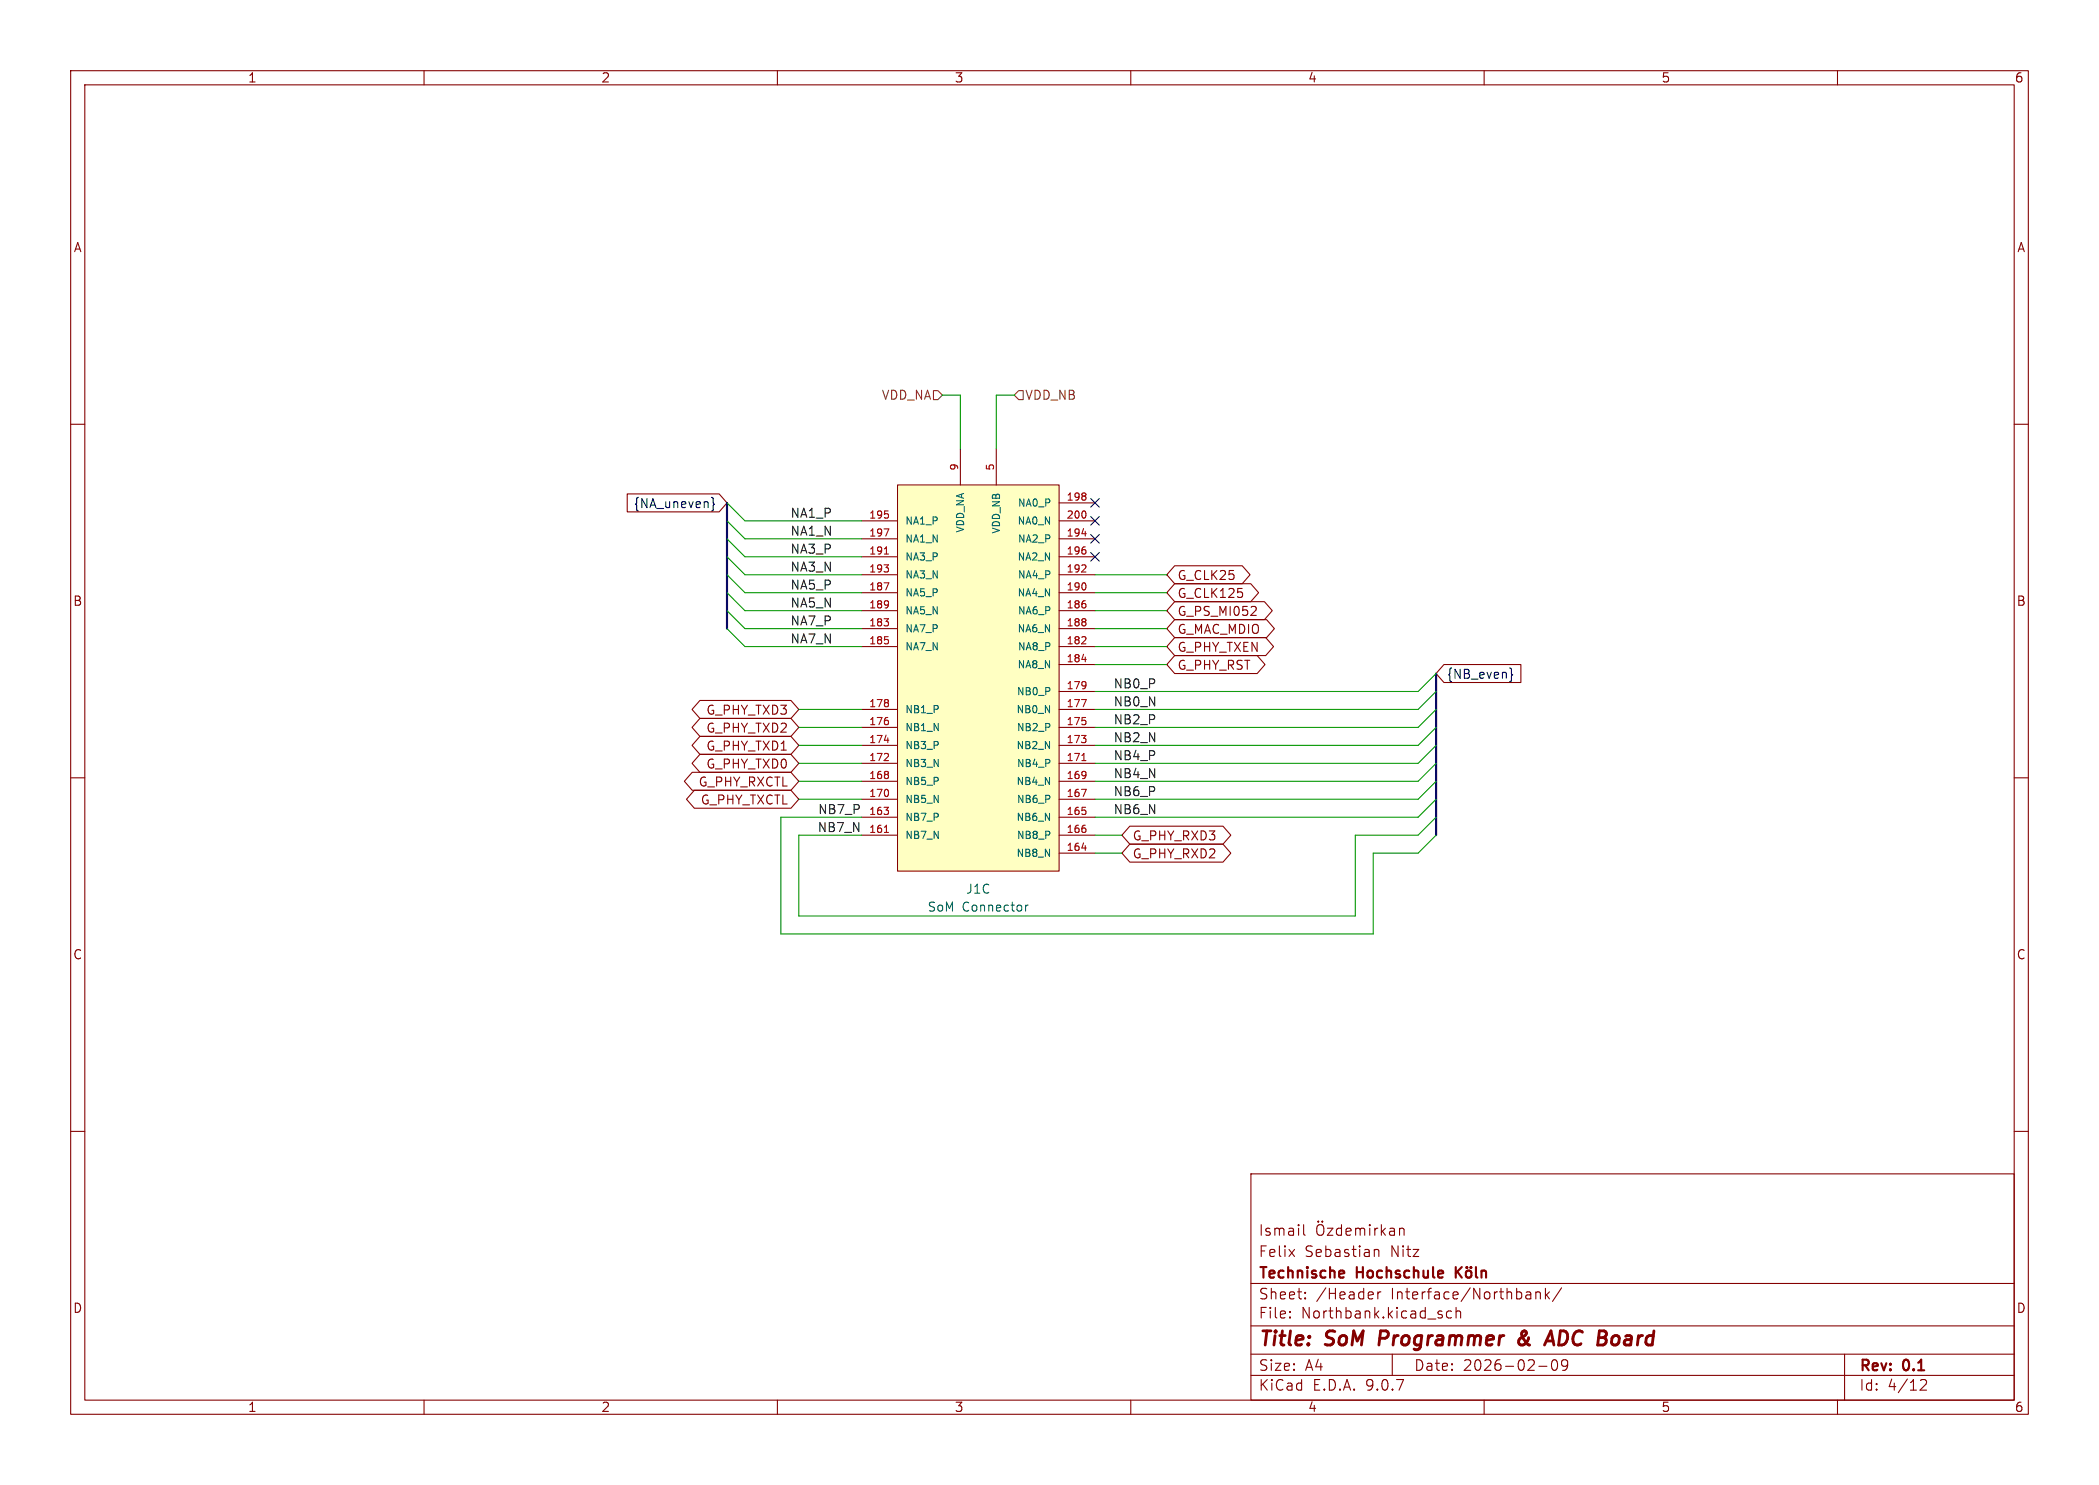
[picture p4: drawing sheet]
<svg xmlns="http://www.w3.org/2000/svg" width="297mm" height="210mm" viewBox="0 0 297 210" stroke-linecap="round" stroke-linejoin="round" font-family="sans-serif">
<g fill="none" stroke="#840000" stroke-width=".15">
<path d="M10 10h277v190h-277zM12 12h273v186h-273zM60 10v2M110 10v2M160 10v2M210 10v2M260 10v2M10 60h2M285 60h2M10 110h2M285 110h2M10 160h2"/>
<path d="M177 166h108v32h-108zM182.4 176.7l.8 1M183.2 176.7l-.8 1M184.5 173.2v1.3l.2 .2M186.5 173.3a.5 .5 0 0 1 .6-.1 .5 .5 0 0 1 .2 .5v.5a.5 .5 0 0 1-.5 .5 .5 .5 0 0 1-.5-.5v-.5zM186.5 172.7l.1 .1h-.1M186.5 172.7v.1M187.1 172.7l-.1 .1h.1M187.1 172.7l.1 .1h-.1M187.1 172.7v.1M187.8 173.7h.8l-.8 1h.8M189.8 173.8l-.4-.1-.3 .3v.4l.1 .2 .2 .1 .4-.1"/>
<path d="M189.8 173.2v1.5M190.5 174.2l.7-.1-.1-.3-.4-.1-.2 .2v.7l.2 .1 .4-.1M191.8 173.8a.37 .37 0 0 1 .7 .1M191.8 173.7v1M192.5 173.9l.2-.2 .3 .1 .1 .9M192.5 173.9v.8M193.8 173.2v.1M193.8 173.7v1M193.8 173.2l-.1 .1h.1M193.8 173.2l.1 .1h-.1M194.5 176.8a.37 .37 0 0 1 .6 .1v.8M194.5 173.7v1"/>
<path d="M195 173.7l-.3 .1-.2 .2M195.5 173.2v1.5M195.6 174.1l.4 .6M196 173.7l-.5 .6M196.7 173.8l.1-.1 .4 .1 .1 .9M197.3 174.1h-.5a.29 .29 0 0 0-.2 .3 .29 .29 0 0 0 .2 .3l.5-.1M198 173.8a.37 .37 0 0 1 .7 .1v.8M198 173.7v1M285 160h2M60 198v2M110 198v2M160 198v2"/>
<path d="M177 194.5h108M177 191.5h108M177 187.5h108M177 181.5h108M182.5 186.3h.1l-.1 .1M182.5 186.3v.1M182.5 185.5v.1M182.5 185.5h.1l-.1 .1M184.7 183.6v.1M184.7 183.6h-.1l.1 .1M184.7 182.8v.1M184.7 182.8h-.1l.1 .1"/>
<path d="M195 182.7v1M195.4 182.7l-.3 .1-.1 .2M197 191.5v3M205.4 185.5l-.4-.1-.3 .3v.4l.1 .2 .2 .1 .4-.1M206 185.5a.37 .37 0 0 1 .7 .1v.8M206 184.9v1.5M210 198v2M216.5 182.8l.1 .9M216.6 183.6l-.1 .1M216.6 183.1h-.1M217.3 182.8a.37 .37 0 0 1 .7 .1v.8M217.3 182.7v1"/>
<path d="M217.7 193.2h1.2M218.7 182.2v1.5M218.8 183.1l.4 .6M219.2 182.7l-.5 .6M219.7 192.4a.36 .36 0 0 1 .3-.1 .36 .36 0 0 1 .3 .3 .77 .77 0 0 1-.4 1.2 .91 .91 0 0 1-.2-1.4zM221 182.1l-1.3 2M221.8 192.9l-.3 .3h-.3l-.2-.3v-.3l.1-.2 .4-.1 .2 .1a.99 .99 0 0 1-.3 1.4h-.3M260 198v2M261 191.5v6.5M271.7 195.2l.3-.1 .5 .1a.41 .41 0 0 1 0 .5l-.8 .9h.9"/>
</g>
<path d="M195.4 188.2l-.3 2M215.9 188.8l-.8 .5a.52 .52 0 0 0-.1 .8 .52 .52 0 0 0 .8-.1M215.9 188.3l-.2-.1a.41 .41 0 0 0-.4 .5l.2 .6 .4 .5M218.8 189.6h1M219.5 188.2l.4 2" fill="none" stroke="#840000" stroke-width=".4"/>
<path d="M190.1 179.8l.1 .2-.7 .2M206 179.2v1.5M206.2 179.8l.6 .9M206.8 179.2l-.8 .8M207.6 179.8a.41 .41 0 0 1 .6 .2v.4a.41 .41 0 0 1-.4 .3 .41 .41 0 0 1-.4-.3v-.4zM207.6 179.2v.1M207.6 179.2l-.1 .1h.1M208.1 179.2v.1M208.1 179.2l.1 .1h-.1M208.8 179.2v1.3l.3 .2M209.6 179.8a.37 .37 0 0 1 .7 .1v.8M209.6 179.7v1" fill="none" stroke="#840000" stroke-width=".3"/>
<path d="M127 68.6h22.9v54.6h-22.9z" fill="#ffffc2"/>
<g fill="none" stroke="#840000" stroke-width=".15">
<path d="M88.8 69.8h13l1.1 1.3-1.1 1.3h-13zM121.9 73.7h5.1M121.9 76.2h5.1M121.9 78.7h5.1M127 68.6h22.9v54.6h-22.9zM135.9 63.5v5.1M141 63.5v5.1M149.9 73.7h5M149.9 76.2h5M149.9 78.7h5M149.9 71.1h5M99 99.1h12.9l1.1 1.2-1.1 1.3h-12.9l-1.1-1.3z"/>
<path d="M121.9 81.3h5.1M121.9 83.8h5.1M121.9 86.4h5.1M121.9 88.9h5.1M121.9 91.4h5.1M149.9 81.3h5M149.9 83.8h5M149.9 86.4h5M149.9 88.9h5M149.9 91.4h5M149.9 94h5M149.9 97.8h5"/>
<path d="M166.2 82.5h10.8l1.1 1.3-1.1 1.3h-10.8l-1.1-1.3zM166.2 80h9.6l1.1 1.3-1.1 1.3h-9.6l-1.1-1.3zM166.2 85.1h12.7l1.1 1.3-1.1 1.2h-12.7l-1.1-1.2zM166.2 87.6h13l1.1 1.3-1.1 1.3h-13l-1.1-1.3zM166.2 90.2h12.9l1.1 1.2-1.1 1.3h-12.9l-1.1-1.3zM166.2 92.7h11.7l1.1 1.3-1.1 1.3h-11.7l-1.1-1.3zM177.6 85.8l.2 .2-.1 .3-.7 .7h.8M204.3 94h10.9v2.5h-10.9l-1.1-1.2zM97.9 109.2h14l1.1 1.3-1.1 1.3h-14l-1.1-1.3zM98.2 111.8h13.7l1.1 1.2-1.1 1.3h-13.7l-1.1-1.3zM99 106.7h12.9l1.1 1.3-1.1 1.2h-12.9l-1.1-1.2zM99 104.1h12.9l1.1 1.3-1.1 1.3h-12.9l-1.1-1.3z"/>
<path d="M99 101.6h12.9l1.1 1.3-1.1 1.2h-12.9l-1.1-1.2zM121.9 100.3h5.1M121.9 102.9h5.1M121.9 105.4h5.1M121.9 108h5.1M121.9 110.5h5.1M121.9 113h5.1M121.9 115.6h5.1M121.9 118.1h5.1M149.9 100.3h5M149.9 102.9h5M149.9 105.4h5"/>
<path d="M149.9 108h5M149.9 110.5h5M149.9 113h5M149.9 115.6h5M149.9 118.1h5M159.9 119.4h13.1l1.2 1.3-1.2 1.2h-13.1l-1.2-1.2zM159.9 116.8h13.1l1.2 1.3-1.2 1.3h-13.1l-1.2-1.3zM149.9 120.7h5"/>
</g>
<g fill="none" stroke="#a90000" stroke-width=".15">
<path d="M125.1 74.8h.7l-.5 1M125.1 79.9h.6l-.3 .4M125.1 78.4h.6M125.7 72.7v.5M153.1 75.5h.6M153.6 79.9l.1 .2-.1 .2-.6 .6h.7M153.6 69.8v.3M153.6 70.2v.4M153.6 72.5v.6M153.6 77.8v.5M125.1 82.4h.7l-.5 1M125.1 87.5h.6l-.3 .4"/>
<path d="M125.7 80.4v.4M125.7 85.1v.6M125.7 88v.4M125.7 90.5v.5M125.7 99v.3M125.7 99.5v.3M125.7 85.4v.1M153 98.9h.7l-.4 1M153.1 93.3h.6M153.6 90.1l.1 .1-.1 .3-.6 .6h.7M153.6 82.6v.6M153.6 85.4v.5"/>
<path d="M153.6 87.6v.2M153.6 88v.4M153.6 96.5v.7M153.7 96.8l-.1 .1M125.1 114.2h.6l-.3 .4M125.1 104.7h.7M125.1 117.7h.6M125.6 106.6l.1 .1v.3l-.6 .6h.6M125.7 102v.4M125.7 109.2v.2M125.7 109.6v.4M125.7 111.8v.7"/>
<path d="M125.7 114.7v.4M153 104h.7l-.4 .4M153 111.6h.7l-.4 1M153.1 107.6h.6M153.1 119.9h.6M153.6 102v.4M153.6 104.5v.4M153.6 109.2v.7M153.6 114.7v.4M153.6 117.2v.4M153.7 109.5l-.1 .1"/>
</g>
<path d="M145.1 128v.8M145.5 128l-.3 .1-.1 .1" fill="none" stroke="#006464" stroke-width=".15"/>
<path d="M132.1 55.2h.6l.6 .7-.6 .6h-.6zM144.1 55.2h.7v1.3h-.7l-.6-.6z" fill="none" stroke="#725600" stroke-width=".15"/>
<path d="M100.7 70.3l.2 .2v.6l.2 .2-.2 .2v.6l-.2 .2M154.3 78.1l1.2 1.2M154.3 75.6l1.2 1.2M154.3 73.1l1.2 1.2M154.3 70.5l1.2 1.2M155.5 78.1l-1.2 1.2M155.5 75.6l-1.2 1.2M155.5 73.1l-1.2 1.2M155.5 70.5l-1.2 1.2M213.6 94.5l.3 .2v.6l.1 .1-.1 .2v.6l-.3 .2" fill="none" stroke="#000084" stroke-width=".15"/>
<path d="M102.9 71.1v17.8M203.2 95.3v22.8" fill="none" stroke="#000084" stroke-width=".3"/>
<g fill="none" stroke="#009600" stroke-width=".15">
<path d="M133.3 55.9h2.6v7.6M143.5 55.9h-2.5v7.6M102.9 71.1l2.5 2.6h16.5M102.9 73.7l2.5 2.5h16.5M102.9 78.7l2.5 2.6h16.5M102.9 76.2l2.5 2.5h16.5M102.9 88.9l2.5 2.5h16.5M102.9 81.3l2.5 2.5h16.5M102.9 86.4l2.5 2.5h16.5M102.9 83.8l2.5 2.6h16.5M154.9 91.4h10.2M154.9 83.8h10.2"/>
<path d="M154.9 81.3h10.2M154.9 94h10.2M154.9 88.9h10.2M154.9 86.4h10.2M203.2 97.8l-2.5 2.5h-45.8M203.2 95.3l-2.5 2.5h-45.8M113 110.5h8.9M113 102.9h8.9M113 105.4h8.9M113 108h8.9M113 100.3h8.9M113 113h8.9"/>
<path d="M121.9 115.6h-11.4v16.5h83.8v-11.4h6.4l2.5-2.6M154.9 118.1h3.8M203.2 108l-2.5 2.5h-45.8M203.2 100.3l-2.5 2.6h-45.8M203.2 102.9l-2.5 2.5h-45.8M203.2 105.4l-2.5 2.6h-45.8M203.2 115.6l-2.5 2.5h-8.9v11.4h-78.8v-11.4h8.9M203.2 113l-2.5 2.6h-45.8M203.2 110.5l-2.5 2.5h-45.8M154.9 120.7h3.8"/>
</g>
<g font-size="2.8" fill="#840000">
<text x="178" y="190.9">Title:</text>
<text x="187.7" y="190.9">SoM</text>
<text x="196" y="190.9">Programmer</text>
<text x="216.5" y="190.9">&amp;</text>
<text x="221.3" y="190.9">ADC Board</text>
</g>
<g font-size="2.1" fill="#840000">
<text x="178" y="178">Felix</text>
<text x="178" y="175">Ismail</text>
<text x="184.6" y="178">Sebastian</text>
<text x="196.8" y="178">Nitz</text>
<text x="178" y="184">Sheet:</text>
<text x="178" y="181.2">Technische</text>
<text x="186.2" y="184">/Header</text>
<text x="192" y="181.2">Hochschule</text>
<text x="196.9" y="184">Interface/Northbank/</text>
<text x="178" y="186.7">File:</text>
<text x="184.1" y="186.7">Northbank.kicad_sch</text>
<text x="178" y="196.9">KiCad</text>
<text x="178" y="194.1">Size:</text>
<text x="184.7" y="194.1">A4</text>
<text x="185.7" y="196.9">E.D.A.</text>
<text x="193.3" y="196.9">9.0.7</text>
<text x="200" y="194.1">Date:</text>
<text x="207" y="194.1">2026-02-09</text>
<text x="263" y="194.3">Rev:</text>
<text x="263" y="196.9">Id:</text>
<text x="267.1" y="196.9">4/12</text>
<text x="269.4" y="194.3">0.1</text>
</g>
<g font-size="1.8" fill="#840000">
<text x="35" y="11.9">1</text>
<text x="85" y="11.9">2</text>
<text x="135" y="11.9">3</text>
<text x="185" y="11.9">4</text>
<text x="235" y="11.9">5</text>
<text x="285" y="11.9">6</text>
<text x="10.3" y="35.9">A</text>
<text x="285.3" y="35.9">A</text>
<text x="166.5" y="82.2">G_CLK25</text>
<text x="10.3" y="85.9">B</text>
<text x="166.5" y="84.8">G_CLK125</text>
<text x="166.5" y="87.3">G_PS_MI052</text>
<text x="166.5" y="89.9">G_MAC_MDIO</text>
<text x="285.3" y="85.9">B</text>
<text x="166.5" y="92.4">G_PHY_TXEN</text>
<text x="166.5" y="94.9">G_PHY_RST</text>
<text x="99.8" y="101.3">G_PHY_TXD3</text>
<text x="99.8" y="106.4">G_PHY_TXD1</text>
<text x="99.8" y="103.8">G_PHY_TXD2</text>
<text x="98.8" y="111.4">G_PHY_RXCTL</text>
<text x="99.1" y="114">G_PHY_TXCTL</text>
<text x="99.8" y="108.9">G_PHY_TXD0</text>
<text x="160.2" y="119.1">G_PHY_RXD3</text>
<text x="160.2" y="121.6">G_PHY_RXD2</text>
<text x="10.3" y="135.9">C</text>
<text x="285.3" y="135.9">C</text>
<text x="10.3" y="185.9">D</text>
<text x="285.3" y="185.9">D</text>
<text x="35" y="199.9">1</text>
<text x="85" y="199.9">2</text>
<text x="135" y="199.9">3</text>
<text x="185" y="199.9">4</text>
<text x="235" y="199.9">5</text>
<text x="285" y="199.9">6</text>
</g>
<g font-size="1.8" fill="#725600">
<text x="124.7" y="56.7">VDD_NA</text>
<text x="145" y="56.7">VDD_NB</text>
</g>
<g font-size="1.8" fill="#000084">
<text x="89.6" y="72.1">{NA_uneven}</text>
<text x="204.6" y="96.2">{NB_even}</text>
</g>
<g font-size="1.8" fill="#0f0f0f">
<text x="111.8" y="75.9">NA1_N</text>
<text x="111.8" y="73.3">NA1_P</text>
<text x="111.8" y="78.4">NA3_P</text>
<text x="111.8" y="83.5">NA5_P</text>
<text x="111.8" y="80.9">NA3_N</text>
<text x="111.8" y="88.6">NA7_P</text>
<text x="111.8" y="86">NA5_N</text>
<text x="111.8" y="91.1">NA7_N</text>
<text x="157.5" y="100">NB0_N</text>
<text x="157.5" y="97.4">NB0_P</text>
<text x="157.5" y="105.1">NB2_N</text>
<text x="157.5" y="102.5">NB2_P</text>
<text x="157.5" y="107.6">NB4_P</text>
<text x="157.5" y="112.7">NB6_P</text>
<text x="157.5" y="110.1">NB4_N</text>
<text x="115.6" y="117.8">NB7_N</text>
<text x="115.7" y="115.2">NB7_P</text>
<text x="157.5" y="115.2">NB6_N</text>
</g>
<g font-size="1.8" fill="#006464">
<text x="131.2" y="129.1">SoM</text>
<text x="136.1" y="129.1">Connector</text>
<text x="136.6" y="126.6">J1C</text>
</g>
<g font-size="1.4" fill="#a90000">
<text x="135.6" y="66.7" transform="rotate(-90 135.6 66.7)">9</text>
<text x="140.7" y="66.7" transform="rotate(-90 140.7 66.7)">5</text>
<text x="150.8" y="70.9">198</text>
<text x="122.9" y="73.4">195</text>
<text x="122.9" y="75.9">197</text>
<text x="150.8" y="73.4">200</text>
<text x="150.8" y="75.9">194</text>
<text x="122.9" y="78.5">191</text>
<text x="122.9" y="81">193</text>
<text x="122.9" y="83.6">187</text>
<text x="150.8" y="78.5">196</text>
<text x="150.8" y="81">192</text>
<text x="150.8" y="83.6">190</text>
<text x="122.9" y="86.1">189</text>
<text x="122.9" y="88.6">183</text>
<text x="150.8" y="86.1">186</text>
<text x="150.8" y="88.6">188</text>
<text x="122.9" y="91.2">185</text>
<text x="150.8" y="91.2">182</text>
<text x="150.8" y="93.7">184</text>
<text x="122.9" y="100.1">178</text>
<text x="150.8" y="97.5">179</text>
<text x="150.8" y="100.1">177</text>
<text x="122.9" y="102.6">176</text>
<text x="122.9" y="105.2">174</text>
<text x="122.9" y="107.7">172</text>
<text x="150.8" y="102.6">175</text>
<text x="150.8" y="105.2">173</text>
<text x="150.8" y="107.7">171</text>
<text x="122.9" y="110.2">168</text>
<text x="122.9" y="112.8">170</text>
<text x="150.8" y="110.2">169</text>
<text x="150.8" y="112.8">167</text>
<text x="122.9" y="115.3">163</text>
<text x="122.9" y="117.9">161</text>
<text x="150.8" y="115.3">165</text>
<text x="150.8" y="117.9">166</text>
<text x="150.8" y="120.4">164</text>
</g>
<g font-size="1.4" fill="#006464">
<text x="143.9" y="71.9">NA0_P</text>
<text x="128" y="74.4">NA1_P</text>
<text x="128" y="76.9">NA1_N</text>
<text x="136.6" y="75.5" transform="rotate(-90 136.6 75.5)">VDD_NA</text>
<text x="141.7" y="75.6" transform="rotate(-90 141.7 75.6)">VDD_NB</text>
<text x="143.8" y="74.4">NA0_N</text>
<text x="143.9" y="76.9">NA2_P</text>
<text x="128" y="79.5">NA3_P</text>
<text x="128" y="82">NA3_N</text>
<text x="143.8" y="79.5">NA2_N</text>
<text x="143.9" y="82">NA4_P</text>
<text x="128" y="84.6">NA5_P</text>
<text x="128" y="87.1">NA5_N</text>
<text x="128" y="89.6">NA7_P</text>
<text x="143.8" y="84.6">NA4_N</text>
<text x="143.8" y="89.6">NA6_N</text>
<text x="143.9" y="87.1">NA6_P</text>
<text x="128" y="92.2">NA7_N</text>
<text x="143.8" y="94.7">NA8_N</text>
<text x="143.9" y="92.2">NA8_P</text>
<text x="128" y="101.1">NB1_P</text>
<text x="143.7" y="101.1">NB0_N</text>
<text x="143.8" y="98.5">NB0_P</text>
<text x="128" y="103.6">NB1_N</text>
<text x="128" y="106.1">NB3_P</text>
<text x="143.7" y="106.1">NB2_N</text>
<text x="143.8" y="103.6">NB2_P</text>
<text x="128" y="108.7">NB3_N</text>
<text x="128" y="111.2">NB5_P</text>
<text x="128" y="113.8">NB5_N</text>
<text x="143.7" y="111.2">NB4_N</text>
<text x="143.8" y="108.7">NB4_P</text>
<text x="143.8" y="113.8">NB6_P</text>
<text x="128" y="116.3">NB7_P</text>
<text x="128" y="118.8">NB7_N</text>
<text x="143.7" y="116.3">NB6_N</text>
<text x="143.8" y="118.8">NB8_P</text>
<text x="143.7" y="121.4">NB8_N</text>
</g>
</svg>
